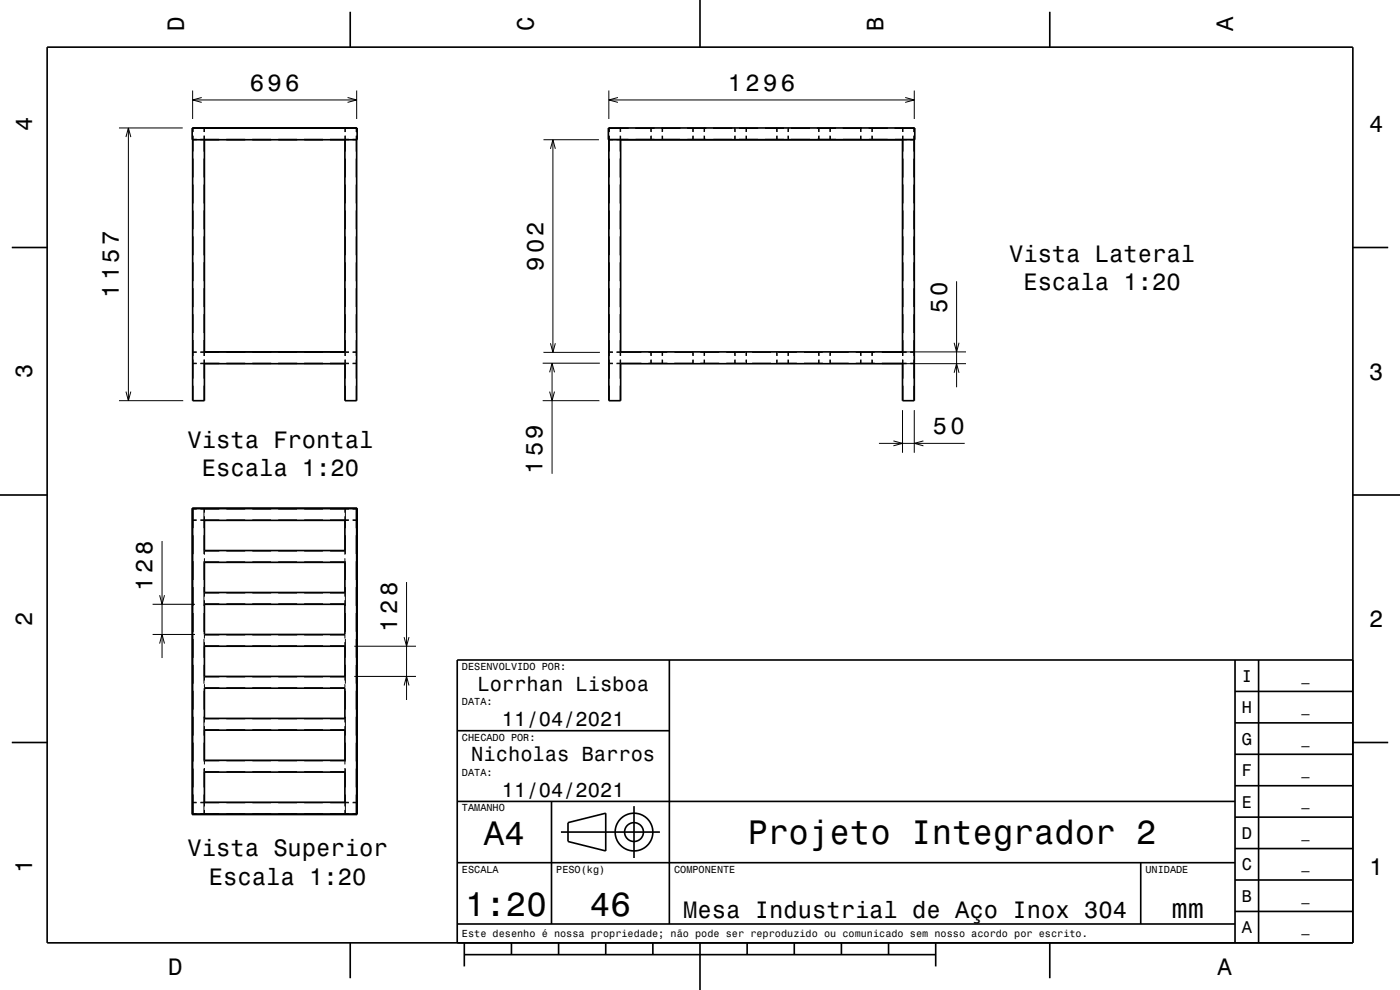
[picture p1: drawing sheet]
<svg xmlns="http://www.w3.org/2000/svg" width="297mm" height="210mm" viewBox="0 0 297 210" stroke-linecap="round" stroke-linejoin="round" font-family="sans-serif">
<g fill="none" stroke="#000" stroke-width=".21">
<path d="M40.9 19.2v6M75.7 19.2v6M129.2 19.2v6M194 19.2v6M25.2 27.1h13.6M26.7 29.1l.5-2 .6 2M27.2 27.1v57.9M40.9 27.1v.9M40.9 28.8v.8h.8M40.9 27.2h34.8M40.9 21.2h34.8M41 28.8v.7h.7"/>
<path d="M41 27.2v.8M41 29.6v2.5M41 33.6v4M41 39.1v4M42.5 29.6h4M42.8 20.7l-1.9 .5 1.9 .5M43.3 28.8v.7h-.8M43.3 27.2v.8M43.3 29.6v2.5M43.3 33.6v4M43.3 39.1v4M43.4 27.1v.9"/>
<path d="M43.4 28.8v.8M43.4 29.5h3.1M48 29.6h4M48 29.5h4M53.5 29.6h4M53.5 29.5h4M59 29.6h4M59 29.5h4M64.5 29.6h4M64.5 29.5h4M70 29.6h4M70 29.5h3.2"/>
<path d="M73.2 27.1v.9M73.2 28.8v.8M73.3 28.8v.7h.7M73.3 27.2v.8M73.3 29.6v2.5M73.3 33.6v4M73.3 39.1v4M73.7 20.7l2 .5-2 .5M75.6 27.2v.8M75.6 28.8v.7h-.8M75.6 29.6v2.5M75.6 33.6v4"/>
<path d="M75.6 39.1v4M75.7 27.1v.9M75.7 28.8v.8h-.9M115.3 29.6h11.8M116.8 31.6l.5-2 .5 2M117.3 29.6v45.1M129.2 28.8v.8h.8M129.2 27.2h4.1M129.2 29.5h4.1M129.2 21.2h64.8M129.3 27.2v.8M129.3 28.8v.7"/>
<path d="M129.3 29.6v2.5M129.3 33.6v4M129.3 39.1v4M131.1 20.7l-1.9 .5 1.9 .5M131.6 27.2v.8M131.6 28.8v.7M131.6 29.6v2.5M131.6 33.6v4M131.6 39.1v4M131.7 28.8v.8h-.9M131.7 27.1v.9M133.3 27.1h-4.1v.9"/>
<path d="M134.8 27.1h4M134.8 27.2h4M134.8 29.5h4M138.1 27.1v.9M138.1 28.8v.8M138.2 27.2v.8M138.2 28.8v.7M140.3 27.1h4M140.3 27.2h4M140.3 29.5h4M140.5 27.2v.8M140.5 28.8v.7"/>
<path d="M140.6 27.1v.9M140.6 28.8v.8M145.8 27.1h4M145.8 27.2h4M145.8 29.5h4M147 27.1v.9M147 28.8v.8M147.1 27.2v.8M147.1 28.8v.7M149.4 27.2v.8M149.4 28.8v.7M149.5 27.1v.9"/>
<path d="M149.5 28.8v.8M151.3 27.1h4M151.3 27.2h4M151.3 29.5h4M155.9 27.1v.9M155.9 28.8v.8M156 27.2v.8M156 28.8v.7M156.8 27.1h4M156.8 27.2h4M156.8 29.5h4M158.3 27.2v.8"/>
<path d="M158.3 28.8v.7M158.4 27.1v.9M158.4 28.8v.8M162.3 27.1h4M162.3 27.2h4M162.3 29.5h4M164.8 27.1v.9M164.8 28.8v.8M164.9 27.2v.8M164.9 28.8v.7M167.2 27.2v.8M167.2 28.8v.7"/>
<path d="M167.3 27.1v.9M167.3 28.8v.8M167.8 27.1h4M167.8 27.2h4M167.8 29.5h4M173.3 27.1h4M173.3 27.2h4M173.3 29.5h4M173.7 27.1v.9M173.7 28.8v.8M173.8 27.2v.8M173.8 28.8v.7"/>
<path d="M176.1 27.2v.8M176.1 28.8v.7M176.2 27.1v.9M176.2 28.8v.8M178.8 27.1h4M178.8 27.2h4M178.8 29.5h4M182.6 27.1v.9M182.6 28.8v.8M182.7 27.2v.8M182.7 28.8v.7M184.3 27.1h4"/>
<path d="M184.3 27.2h4M184.3 29.5h4M185 27.2v.8M185 28.8v.7M185.1 27.1v.9M185.1 28.8v.8M189.8 27.1h4.2v.9M189.8 27.2h4.2M189.8 29.5h4.2M191.5 28.8v.8h.8M191.5 27.1v.9M191.6 27.2v.8"/>
<path d="M191.6 28.8v.7M191.6 29.6v2.5M191.6 33.6v4M191.6 39.1v4M192 20.7l2 .5-2 .5M193.9 27.2v.8M193.9 28.8v.7M193.9 29.6v2.5M193.9 33.6v4M193.9 39.1v4M194 28.8v.8h-.9M41 44.6v4"/>
<path d="M41 50.1v4M41 55.6v4M43.3 44.6v4M43.3 50.1v4M43.3 55.6v4M73.3 44.6v4M73.3 50.1v4M73.3 55.6v4M75.6 44.6v4M75.6 50.1v4M75.6 55.6v4M129.3 44.6v4"/>
<path d="M129.3 50.1v4M129.3 55.6v4M131.6 44.6v4M131.6 50.1v4M131.6 55.6v4M191.6 44.6v4M191.6 50.1v4M191.6 55.6v4M193.9 44.6v4M193.9 50.1v4M193.9 55.6v4M202.9 59.7v22.4"/>
<path d="M40.9 77.1h.8M40.9 74.6h.8M41 76.3v.7h.7M41 61.1v4M41 66.6v4M41 72.1v2.5M41 77.1v3.2M41.7 74.7h-.7v.8M42.5 74.7h.8v.8M42.5 77.1h4M42.5 74.6h.9v.9M43.3 76.3v.7h-.8"/>
<path d="M43.3 61.1v4M43.3 66.6v4M43.3 72.1v2.5M43.3 77.1v3.2M43.4 77h3.1M43.4 74.7h3.1M43.4 76.3v.8M48 77h4M48 74.7h4M48 77.1h4M53.5 77h4M53.5 74.7h4"/>
<path d="M53.5 77.1h4M59 77h4M59 74.7h4M59 77.1h4M64.5 77h4M64.5 74.7h4M64.5 77.1h4M70 77h3.2M70 74.7h3.2M70 77.1h4M73.2 76.3v.8M73.3 76.3v.7h.7"/>
<path d="M73.3 61.1v4M73.3 66.6v4M73.3 72.1v2.5M73.3 77.1v3.2M74 74.7h-.7v.8M74 74.6h-.8v.9M74.8 74.7h.8v.8M74.8 77.1h.9M74.8 74.6h.9M75.6 76.3v.7h-.8M75.6 61.1v4M75.6 66.6v4"/>
<path d="M75.6 72.1v2.5M75.6 77.1v3.2M115.1 77h12.2M115.3 74.7h12M116.6 79l.5-2 .5 2M116.8 72.8l.5 1.9 .5-1.9M117.1 77v23.5M129.2 77.1h.8M129.2 74.6h.8M129.3 76.3v.7h.7M129.3 61.1v4M129.3 66.6v4"/>
<path d="M129.3 72.1v2.5M129.3 77.1v3.2M130 74.7h-.7v.8M130.8 74.7h.8v.8M130.8 74.6h.9v.9M131.6 76.3v.7h-.8M131.6 61.1v4M131.6 66.6v4M131.6 72.1v2.5M131.6 77.1v3.2M131.7 77h4.4M131.7 74.7h4.4"/>
<path d="M131.7 76.3v.8h-.9M137.6 77h4M137.6 74.7h4M138.1 74.6v.9M138.1 76.3v.8M138.2 74.7v.8M138.2 76.3v.7M140.5 74.7v.8M140.5 76.3v.7M140.6 74.6v.9M140.6 76.3v.8M143.1 74.7h4v.8"/>
<path d="M147 74.6v.9M147 76.3v.8M147.1 76.3v.7h-4M148.6 77h4M148.6 74.7h4M149.4 74.7v.8M149.4 76.3v.7M149.5 74.6v.9M149.5 76.3v.8M154.1 77h4M154.1 74.7h4M155.9 74.6v.9"/>
<path d="M155.9 76.3v.8M156 74.7v.8M156 76.3v.7M158.3 74.7v.8M158.3 76.3v.7M158.4 74.6v.9M158.4 76.3v.8M159.6 77h4M159.6 74.7h4M164.8 74.6v.9M164.8 76.3v.8M164.9 74.7v.8"/>
<path d="M164.9 76.3v.7M165.1 77h4M165.1 74.7h4M167.2 74.7v.8M167.2 76.3v.7M167.3 74.6v.9M167.3 76.3v.8M170.6 77h4M170.6 74.7h4M173.7 74.6v.9M173.7 76.3v.8M173.8 74.7v.8"/>
<path d="M173.8 76.3v.7M176.1 76.3v.7h4M176.2 74.6v.9M176.2 76.3v.8M180.1 74.7h-4v.8M181.6 77h4M181.6 74.7h4M182.6 74.6v.9M182.6 76.3v.8M182.7 74.7v.8M182.7 76.3v.7M185 74.7v.8"/>
<path d="M185 76.3v.7M185.1 74.6v.9M185.1 76.3v.8M187.1 77h4.4M187.1 74.7h4.4M187.1 77.1h17.8M187.1 74.6h17.8M191.5 74.6v.9M191.5 76.3v.8M191.6 76.3v.7h.7M191.6 61.1v4M191.6 66.6v4"/>
<path d="M191.6 72.1v2.5M191.6 77.1v3.2M192.3 74.7h-.7v.8M193.1 74.7h.8v.8M193.9 76.3v.7h-.8M193.9 61.1v4M193.9 66.6v4M193.9 72.1v2.5M193.9 77.1v3.2M202.4 79.1l.5-2 .6 2M202.4 72.7l.5 1.9 .6-1.9M25.2 85h13.7"/>
<path d="M26.7 83.1l.5 1.9 .6-1.9M41 81.8v3.2M43.3 81.8v3.2M73.3 81.8v3.2M75.6 81.8v3.2M115.1 85h12.1M116.6 83.1l.5 1.9 .5-1.9M129.3 81.8v3.2M131.6 81.8v3.2M186.5 94h18.2M189.5 93.5l2 .5-2 .6M191.5 87v9"/>
<path d="M191.6 81.8v3.2M193.9 81.8v3.2M194 87v9M195.9 93.5l-1.9 .5 1.9 .6M34.4 114.8v24.8M40.9 113.5v4M40.9 119v4M40.9 110.4h.8M41 107.9v4.1M41 113.5v4M41 119v4M41 108h.7"/>
<path d="M41 110.3h.7M42.5 108h.8M42.5 110.3h.8M43.3 107.9v4.1M43.3 113.5v4M43.3 119v4M43.4 107.9v.9M43.4 109.5v.9h-.9M43.4 118.4v.8h3.1M43.4 108h3.1M43.4 110.3h3.1M43.8 107.9h-2.9v4.1"/>
<path d="M45.3 107.9h4M46.5 116.9h-3.1v.8M48 108h4M48 110.3h4M48 119.2h4M48 116.9h4M50.8 107.9h4M53.5 108h4M53.5 110.3h4M53.5 119.2h4M53.5 116.9h4M56.3 107.9h4"/>
<path d="M59 108h4M59 110.3h4M59 119.2h4M59 116.9h4M61.8 107.9h4M64.5 108h4M64.5 110.3h4M64.5 119.2h4M64.5 116.9h4M67.3 107.9h4M70 116.9h3.2v.8M70 108h3.2"/>
<path d="M70 110.3h3.2M72.8 107.9h2.9v4.1M73.2 107.9v.9M73.2 109.5v.9h.8M73.2 118.4v.8h-3.2M73.3 107.9v4.1M73.3 113.5v4M73.3 119v4M73.3 108h.7M73.3 110.3h.7M74.8 108h.8M74.8 110.3h.8"/>
<path d="M74.8 110.4h.9M75.6 107.9v4.1M75.6 113.5v4M75.6 119v4M75.7 113.5v4M75.7 119v4M32.4 134.6h9M32.4 128.2h9M33.9 126.3l.5 1.9 .5-1.9M33.9 136.5l.5-1.9 .5 1.9M40.9 124.5v4M40.9 130v4"/>
<path d="M40.9 135.5v4M41 124.5v4M41 130v4M41 135.5v4M43.3 124.5v4M43.3 130v4M43.3 135.5v4M43.4 127.3v.8h3.1M43.4 136.2v.8h3.1M46.5 125.8h-3.1v.8M46.5 134.7h-3.1v.8M48 137h4"/>
<path d="M48 134.7h4M48 128.1h4M48 125.8h4M53.5 137h4M53.5 134.7h4M53.5 128.1h4M53.5 125.8h4M59 137h4M59 134.7h4M59 128.1h4M59 125.8h4M64.5 137h4"/>
<path d="M64.5 134.7h4M64.5 128.1h4M64.5 125.8h4M70 125.8h3.2v.8M70 134.7h3.2v.8M73.2 127.3v.8h-3.2M73.2 136.2v.8h-3.2M73.3 124.5v4M73.3 130v4M73.3 135.5v4M75.2 137.1h13M75.6 124.5v4"/>
<path d="M75.6 130v4M75.6 135.5v4M75.7 124.5v4M75.7 130v4M75.7 135.5v4M85.7 135.2l.5 1.9 .6-1.9M86.2 123.5v25M40.9 141v4M40.9 146.5v4M40.9 152v4M40.9 157.5v4M41 141v4"/>
<path d="M41 146.5v4M41 152v4M41 157.5v4M43.3 141v4M43.3 146.5v4M43.3 152v4M43.3 157.5v4M43.4 145.1v.8h3.1M43.4 154v.8h3.1M46.5 143.6h-3.1v.7M46.5 152.5h-3.1v.8M48 154.8h4"/>
<path d="M48 152.5h4M48 145.9h4M48 143.6h4M53.5 154.8h4M53.5 152.5h4M53.5 145.9h4M53.5 143.6h4M59 154.8h4M59 152.5h4M59 145.9h4M59 143.6h4M64.5 154.8h4"/>
<path d="M64.5 152.5h4M64.5 145.9h4M64.5 143.6h4M70 143.6h3.2v.7M70 152.5h3.2v.8M73.2 145.1v.8h-3.2M73.2 154v.8h-3.2M73.3 141v4M73.3 146.5v4M73.3 152v4M73.3 157.5v4M75.2 143.5h13"/>
<path d="M75.6 141v4M75.6 146.5v4M75.6 152v4M75.6 157.5v4M75.7 141v4M75.7 146.5v4M75.7 152v4M75.7 157.5v4M85.7 145.4l.5-1.9 .6 1.9M40.9 163v4M40.9 168.5v4.2h2.9M40.9 170.2h.8"/>
<path d="M41 163v4M41 168.5v4.2M41 172.6h.7M41 170.3h.7M42.5 172.6h.8M42.5 170.3h.8M42.5 170.2h.9v.9M43.3 163v4M43.3 168.5v4.2M43.4 162.9v.8h3.1M43.4 171.8v.9M43.4 172.6h3.1"/>
<path d="M43.4 170.3h3.1M45.3 172.7h4M46.5 161.4h-3.1v.8M48 172.6h4M48 170.3h4M48 163.7h4M48 161.4h4M50.8 172.7h4M53.5 172.6h4M53.5 170.3h4M53.5 163.7h4M53.5 161.4h4"/>
<path d="M56.3 172.7h4M59 172.6h4M59 170.3h4M59 163.7h4M59 161.4h4M61.8 172.7h4M64.5 172.6h4M64.5 170.3h4M64.5 163.7h4M64.5 161.4h4M67.3 172.7h4M70 161.4h3.2v.8"/>
<path d="M70 172.6h3.2M70 170.3h3.2M73.2 162.9v.8h-3.2M73.2 171.8v.9M73.3 163v4M73.3 168.5v4.2M73.3 172.6h.7M73.3 170.3h.7M74 170.2h-.8v.9M74.8 172.6h.8M74.8 170.3h.8M74.8 170.2h.9"/>
<path d="M75.6 163v4M75.6 168.5v4.2M75.7 163v4M75.7 168.5v4.2h-2.9"/>
</g>
<g fill="none" stroke="#000" stroke-width=".35">
<path d="M10 10h277v190h-277zM74.3 2.5v7.5M148.5 0v10M222.7 2.5v7.5M40.8 27.1h35v2.5h-35zM40.9 29.6v55.4h2.5v-7.9h29.8v7.9h2.5v-55.4M43.4 29.6v45h29.8v-45M129.1 27.1h65v2.5h-65zM129.2 29.6v55.4h2.5v-7.9h59.8v7.9h2.5v-55.4M131.7 29.6v45h59.8v-45M2.5 52.5h7.5M287 52.5h7.5"/>
<path d="M0 105h10M40.8 107.8h35v65h-35zM40.9 107.9h34.8v64.8h-34.8zM43.4 110.4h29.8v6.4h-29.8zM43.4 119.3h29.8v6.4h-29.8zM287 105h10M43.4 128.2h29.8v6.4h-29.8zM43.4 137.1h29.8v6.4h-29.8zM142 140v56M262 140v60M267 140v60M287 140h-190v60"/>
<path d="M2.5 157.5h7.5M43.4 146h29.8v6.4h-29.8zM43.4 154.9h29.8v6.4h-29.8zM97 155h45M262 153.3h25M262 146.7h25M287 157.5h7.5M43.4 163.8h29.8v6.4h-29.8zM97 170h165M117 170v26M119 176.5h21M120.5 174.5l8-2v8l-8-2z"/>
<path d="M134.5 171v11M262 173.3h25M262 166.7h25M262 160h25M97 196h165M97 183h165M242 183v13M262 193.3h25M262 186.7h25M262 180h25M74.3 200v7.5M98.5 202.5h100"/>
<path d="M98.5 200v5M108.5 200v2.5M118.5 200v2.5M128.5 200v2.5M138.5 200v2.5M148.5 200v10M158.5 200v2.5M168.5 200v2.5M178.5 200v2.5M188.5 200v2.5M198.5 200v5M222.7 200v7.5"/>
<circle cx="134.5" cy="176.5" r="2"/>
<circle cx="134.5" cy="176.5" r="4"/>
</g>
<g font-size="7.2">
<text x="102.7" y="179.3">A4</text>
<text x="158.6" y="179.1">Projeto Integrador 2</text>
<text x="98.7" y="194.3">1:20</text>
<text x="125.2" y="194.3">46</text>
</g>
<text font-size="5.8" x="248.5" y="194.6">mm</text>
<g font-size="5">
<text x="39" y="6.5" transform="rotate(-90 39 6.5)">D</text>
<text x="113.2" y="6.5" transform="rotate(-90 113.2 6.5)">C</text>
<text x="187.4" y="6.5" transform="rotate(-90 187.4 6.5)">B</text>
<text x="261.6" y="6.5" transform="rotate(-90 261.6 6.5)">A</text>
<text x="53" y="19.2">696</text>
<text x="154.4" y="19.2">1296</text>
<text x="6.8" y="27.8" transform="rotate(-90 6.8 27.8)">4</text>
<text x="290.5" y="28.1">4</text>
<text x="115.3" y="57.4" transform="rotate(-90 115.3 57.4)">902</text>
<text x="214.1" y="55.5">Vista Lateral</text>
<text x="25.2" y="63.2" transform="rotate(-90 25.2 63.2)">1157</text>
<text x="217.1" y="61.5">Escala 1:20</text>
<text x="200.9" y="66.4" transform="rotate(-90 200.9 66.4)">50</text>
<text x="6.8" y="80.3" transform="rotate(-90 6.8 80.3)">3</text>
<text x="290.5" y="80.6">3</text>
<text x="39.8" y="95">Vista Frontal</text>
<text x="197.9" y="92">50</text>
<text x="42.8" y="101">Escala 1:20</text>
<text x="115.1" y="100.5" transform="rotate(-90 115.1 100.5)">159</text>
<text x="32.4" y="125.3" transform="rotate(-90 32.4 125.3)">128</text>
<text x="6.8" y="132.8" transform="rotate(-90 6.8 132.8)">2</text>
<text x="84.2" y="134" transform="rotate(-90 84.2 134)">128</text>
<text x="290.5" y="133.1">2</text>
<text x="6.8" y="185.3" transform="rotate(-90 6.8 185.3)">1</text>
<text x="39.8" y="181.6">Vista Superior</text>
<text x="290.5" y="185.6">1</text>
<text x="44.3" y="187.7">Escala 1:20</text>
<text x="144.9" y="194.8">Mesa Industrial de Aço Inox 304</text>
<text x="35.7" y="206.8">D</text>
<text x="258.3" y="206.8">A</text>
</g>
<g font-size="4.3">
<text x="101.3" y="146.5">Lorrhan Lisboa</text>
<text x="106.5" y="154">11/04/2021</text>
<text x="100" y="161.5">Nicholas Barros</text>
<text x="106.5" y="169">11/04/2021</text>
</g>
<g font-size="3.6">
<text x="263.4" y="144.6">I</text>
<text x="263.4" y="151.3">H</text>
<text x="263.4" y="158">G</text>
<text x="263.4" y="164.6">F</text>
<text x="263.4" y="171.3">E</text>
<text x="263.4" y="178">D</text>
<text x="263.4" y="184.6">C</text>
<text x="263.4" y="191.3">B</text>
<text x="263.4" y="198">A</text>
</g>
<g font-size="2.9">
<text x="276.1" y="144.4">_</text>
<text x="276.1" y="151">_</text>
<text x="276.1" y="157.7">_</text>
<text x="276.1" y="164.4">_</text>
<text x="276.1" y="171">_</text>
<text x="276.1" y="177.7">_</text>
<text x="276.1" y="184.4">_</text>
<text x="276.1" y="191.1">_</text>
<text x="276.1" y="197.7">_</text>
</g>
<g font-size="2.2">
<text x="98" y="142.1">DESENVOLVIDO POR:</text>
<text x="98" y="149.6">DATA:</text>
<text x="98" y="157.1">CHECADO POR:</text>
<text x="98" y="164.6">DATA:</text>
<text x="98" y="172.1">TAMANHO</text>
<text x="98" y="185.1">ESCALA</text>
<text x="118" y="185.1">PESO(kg)</text>
<text x="143" y="185.1">COMPONENTE</text>
<text x="243" y="185.1">UNIDADE</text>
<text x="98" y="198.8">Este desenho é nossa propriedade; não pode ser reproduzido ou comunicado sem nosso acordo por escrito.</text>
</g>
</svg>
